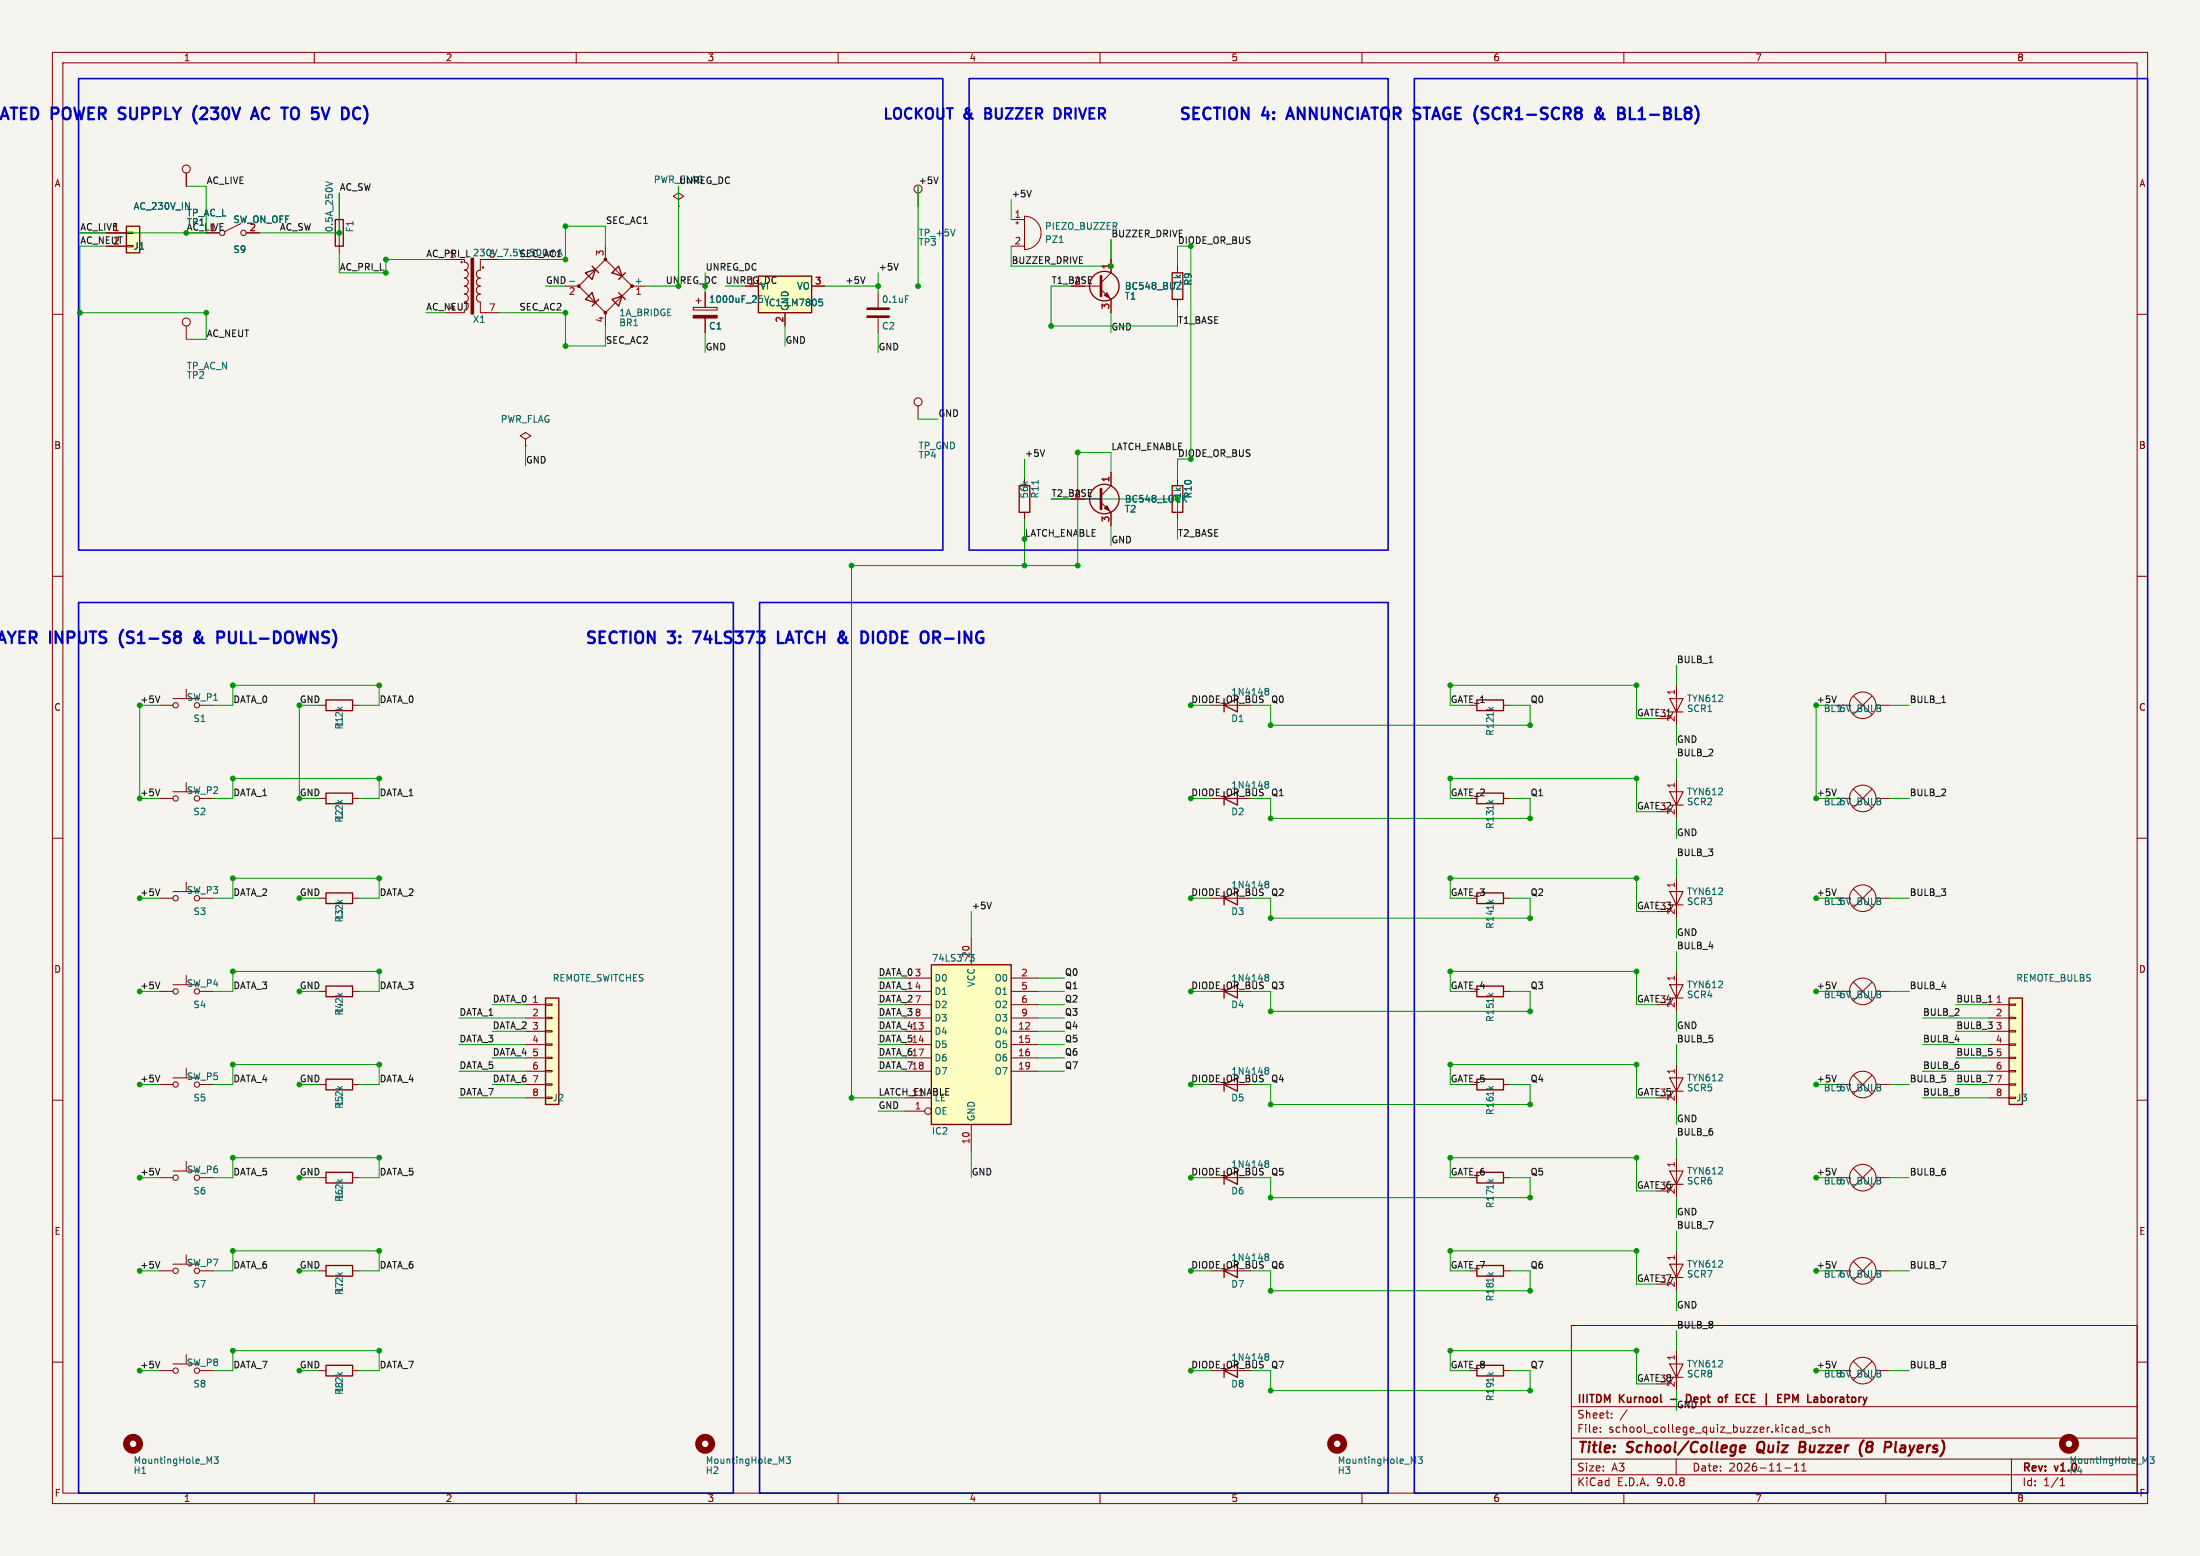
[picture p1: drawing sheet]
<svg xmlns="http://www.w3.org/2000/svg" width="420mm" height="297mm" viewBox="0 0 420 297" stroke-linecap="round" stroke-linejoin="round" font-family="sans-serif">
<path d="M0 0h420v297h-420z" fill="#f5f4ef" stroke="#f5f4ef" stroke-width=".19"/>
<g fill="none" stroke="#840000" stroke-width=".19">
<path d="M10 10h400v277h-400zM12 12h396v273h-396zM60 10v2M110 10v2M160 10v2M210 10v2M260 10v2M310 10v2M360 10v2M132.3 58.7h4.6v.5h-4.6zM132.8 57.4h1.1M133.3 56.9v1"/>
<path d="M134.6 55.9v2.8M167.6 55.9v2.8M193 41.9h2.6M193 47h2.6M193.9 42.5h.5M194.2 42.3v.5M195.6 41.3a3.2 3.2 0 0 1 3.1 3.2 3.2 3.2 0 0 1-3.1 3.1zM10 60h2M134.6 60.7v2.8M167.6 60.7v2.8M408 60h2M10 110h2"/>
<path d="M408 110h2M10 160h2M408 160h2M10 210h2M408 210h2M300 253h108v32h-108zM10 260h2M300 278.5h108M300 274.5h108M300 268.5h108M305.5 273.2v.2M305.5 272.5v.1"/>
<path d="M307.7 270.5v.2M307.7 269.8v.1M310.6 269.1l-1.3 1.9M320 278.5v3M342.5 279.7l.4-.4v1.5M343.7 273.3h.5M343.7 272.5h.5M343.9 279.7l.5-.4v1.5M344.2 271.9v1.5M344.6 273.5h1.1M346.6 272.5l-.4-.1-.2 .2 .1 .2 .5 .2v.3h-.6M347.9 272.5l-.4-.1-.3 .3 .2 .6h.5"/>
<path d="M348.6 272.5l.2-.1 .4 .1v.9M348.6 271.9v1.5M384 278.5v6.5M408 260h2M60 285v2M110 285v2M160 285v2M210 285v2M260 285v2M300 281.5h108M310 285v2M340.7 280.2h1.2"/>
<path d="M342.5 280.8h.9M343.9 280.8h.9M360 285v2M393.3 283.6h.9M393.3 282.5l.4-.4v1.5"/>
</g>
<path d="M332.2 276.5l1-.2-.1-.3h-.8l-.2 .9 .3 .3 .6-.1M335.6 275.5a1.5 1.5 0 0 0 0 1.6M343.6 276.2h.6M344.2 276.2l.3 .1M344.3 275.2h-.6l-.3 2 1-.1M344.4 276.1l-.2 .1M355.8 274.9l-.3 .4M356.8 275.2l-.4 .4 .1 .3 .2 .2a.65 .65 0 0 0-.3 1l.6 .1M361 275.4v.5M362 275.2l-.2 1.7 .2 .3" fill="none" stroke="#840000" stroke-width=".4"/>
<path d="M322.7 266.4l-.4-.2h-.3v1.5M328.3 266.7l.4 .1 .1 .2v.5l-.5 .2M329.3 266.7h.5M333.4 266.2a.76 .76 0 0 0-.7 .7 .76 .76 0 0 0 .7 .8M340.8 266.2h.5l.3 .3-.1 .4-.7 .1M342.8 267.3l-.5-1.1v1.5M348.1 266.7l.3 .3v.4l-.3 .3" fill="none" stroke="#840000" stroke-width=".3"/>
<path d="M145.9 56.5l.5 1.2 .4-1.2M172.9 56.5h.6M202.2 46.3h.7" fill="none" stroke="#006464" stroke-width=".19"/>
<path d="M132.3 60.2h4.6v.5h-4.6z" fill="#840000" stroke="#840000" stroke-width=".19"/>
<path d="M165.6 58.9h4.1M165.6 60.5h4.1" fill="none" stroke="#840000" stroke-width=".51"/>
<path d="M144.8 52.7h10.1v7h-10.1z" fill="#ffffc2"/>
<g fill="none" stroke="#840000" stroke-width=".25">
<path d="M144.8 52.7h10.1v7h-10.1zM223.8 52.1h2v5.1h-2zM62.2 133.6h5.1v2h-5.1zM62.2 151.4h5.1v2h-5.1zM62.2 170.4h5.1v2.1h-5.1zM62.2 188.2h5.1v2h-5.1z"/>
<circle cx="210.8" cy="54.6" r="2.82"/>
</g>
<g fill="none" stroke="#840000" stroke-width=".19">
<path d="M149.9 59.7v2.5M154.9 54.6h2.6M207 54.6h3.2M210.2 55.2l1.9 2v2.5M212.1 49.5v2.6l-1.9 1.9M224.8 50.8v1.3M224.8 57.2v1.2M175.3 77.5v2.5M30.5 134.6h2.5M33 133.4h5.1M35.6 131.6v1.8M61 134.6h1.2"/>
<path d="M67.3 134.6h1.3M30.5 152.4h2.5M33 151.1h5.1M35.6 149.4v1.7M61 152.4h1.2M67.3 152.4h1.3M30.5 171.5h2.5M33 170.2h5.1M35.6 168.4v1.8M61 171.5h1.2M67.3 171.5h1.3M30.5 189.2h2.5"/>
<path d="M33 188h5.1M35.6 186.2v1.8M61 189.2h1.2M67.3 189.2h1.3M30.5 224.8h2.5M33 223.5h5.1M35.6 221.7v1.8M35.6 239.5v1.8M30.5 242.6h2.5M33 241.3h5.1M35.6 258.6v1.7M30.5 261.6h2.5"/>
<path d="M33 260.3h5.1"/>
<circle cx="175.3" cy="76.7" r=".76"/>
<circle cx="33.5" cy="134.6" r=".51"/>
<circle cx="37.6" cy="134.6" r=".51"/>
<circle cx="33.5" cy="152.4" r=".51"/>
<circle cx="37.6" cy="152.4" r=".51"/>
<circle cx="33.5" cy="171.5" r=".51"/>
<circle cx="37.6" cy="171.5" r=".51"/>
<circle cx="33.5" cy="189.2" r=".51"/>
<circle cx="37.6" cy="189.2" r=".51"/>
<circle cx="33.5" cy="224.8" r=".51"/>
<circle cx="37.6" cy="224.8" r=".51"/>
<circle cx="33.5" cy="242.6" r=".51"/>
<circle cx="37.6" cy="242.6" r=".51"/>
<circle cx="33.5" cy="261.6" r=".51"/>
<circle cx="37.6" cy="261.6" r=".51"/>
</g>
<path d="M156.4 57.1h.6M156.8 57.6l.2 .2v.3l-.2 .3M225.5 53.9l-.8 1.3h.8M40 279l.4-.9v1.2M40.9 278.1h.8l-.5 .5 .4 .1v.5l-.2 .1-.5-.1M149.2 279l.4-.9v1.2M150.1 278.1h.8l-.4 .5 .3 .1v.5l-.2 .1-.5-.1" fill="none" stroke="#006464" stroke-width=".19"/>
<path d="M210.2 52.7v3.8" fill="none" stroke="#840000" stroke-width=".51"/>
<path d="M210.8 56.4l.5-.5 .5 1z" fill="#840000" stroke="#840000" stroke-width=".19"/>
<g fill="none" stroke="#840000" stroke-width="1.3">
<circle cx="25.4" cy="275.6" r="1.27"/>
<circle cx="134.6" cy="275.6" r="1.27"/>
</g>
<path d="M104.1 190.5h2.6v20.3h-2.6z" fill="#ffffc2"/>
<path d="M104.1 190.5h2.6v20.3h-2.6zM62.2 260.6h5.1v2h-5.1z" fill="none" stroke="#840000" stroke-width=".25"/>
<g fill="none" stroke="#840000" stroke-width=".19">
<path d="M100.3 191.8h3.8M100.3 194.3h3.8M100.3 196.9h3.8M100.3 199.4h3.8M104.1 191.6h1.3v.3h-1.3zM104.1 194.2h1.3v.2h-1.3zM104.1 196.7h1.3v.3h-1.3zM104.1 199.3h1.3v.2h-1.3zM100.3 201.9h3.8M100.3 204.5h3.8M100.3 207h3.8M100.3 209.6h3.8"/>
<path d="M104.1 201.8h1.3v.3h-1.3zM104.1 204.3h1.3v.3h-1.3zM104.1 206.9h1.3v.2h-1.3zM104.1 209.4h1.3v.3h-1.3zM61 261.6h1.2M67.3 261.6h1.3"/>
</g>
<path d="M177.8 184.2h15.2v30.4h-15.2z" fill="#ffffc2"/>
<path d="M177.8 184.2h15.2v30.4h-15.2zM281.9 260.6h5.1v2h-5.1z" fill="none" stroke="#840000" stroke-width=".25"/>
<g fill="none" stroke="#840000" stroke-width=".19">
<path d="M320 148.6v7.6M185.4 179.1v5.1M172.7 186.7h5.1M172.7 189.2h5.1M172.7 191.8h5.1M172.7 194.3h5.1M172.7 196.9h5.1M172.7 199.4h5.1M193 186.7h5.1M193 189.2h5.1M193 191.8h5.1M193 194.3h5.1"/>
<path d="M193 196.9h5.1M193 199.4h5.1M172.7 201.9h5.1M172.7 204.5h5.1M172.7 209.6h5.1M172.7 212.1h3.8M185.4 214.6v5.1M193 201.9h5.1M193 204.5h5.1M287 261.6h1.3"/>
<circle cx="177.2" cy="212.1" r=".63"/>
</g>
<path d="M185.2 182.2h.8l-.5 .5M185.7 182.7l.3 .2v.3l-.3 .3M269.8 279l.5-.9v1.2M270.7 278.1h.8l-.4 .5 .4 .1v.5l-.2 .1-.6-.1" fill="none" stroke="#006464" stroke-width=".19"/>
<circle cx="255.3" cy="275.6" r="1.27" fill="none" stroke="#840000" stroke-width="1.3"/>
<path d="M318.8 151.1h2.5l-1.3 2.6zM318.8 153.7h2.5" fill="none" stroke="#840000" stroke-width=".2"/>
<path d="M383.5 190.5h2.6v20.3h-2.6z" fill="#ffffc2"/>
<path d="M281.9 188.2h5.1v2h-5.1zM383.5 190.5h2.6v20.3h-2.6zM62.2 206h5.1v2h-5.1zM62.2 223.8h5.1v2h-5.1zM62.2 241.6h5.1v2h-5.1z" fill="none" stroke="#840000" stroke-width=".25"/>
<g fill="none" stroke="#840000" stroke-width=".19">
<path d="M35.6 33v2.6M175.3 36.8v2.6M320 130.8v7.6M353.8 132.8l3.6 3.6M357.4 132.8l-3.6 3.6M358.1 134.6h2.6M353.8 150.6l3.6 3.6M357.4 150.6l-3.6 3.6M358.1 152.4h2.6M320 167.6v7.7M353.8 169.7l3.6 3.5M357.4 169.7l-3.6 3.5"/>
<path d="M358.1 171.5h2.6M287 189.2h1.3M320 185.4v7.6M353.8 187.5l3.6 3.5M357.4 187.5l-3.6 3.5M358.1 189.2h2.6M379.7 191.8h3.8M379.7 194.3h3.8M379.7 196.9h3.8M379.7 199.4h3.8M383.5 191.6h1.3v.3h-1.3zM383.5 194.2h1.3v.2h-1.3z"/>
<path d="M383.5 196.7h1.3v.3h-1.3zM383.5 199.3h1.3v.2h-1.3zM30.5 207h2.5M33 205.7h5.1M35.6 204v1.7M61 207h1.2M67.3 207h1.3M320 203.2v7.6M353.8 205.2l3.6 3.6M357.4 205.2l-3.6 3.6M358.1 207h2.6M379.7 201.9h3.8"/>
<path d="M379.7 204.5h3.8M379.7 207h3.8M379.7 209.6h3.8M383.5 201.8h1.3v.3h-1.3zM383.5 204.3h1.3v.3h-1.3zM383.5 206.9h1.3v.2h-1.3zM383.5 209.4h1.3v.3h-1.3zM61 224.8h1.2M67.3 224.8h1.3M320 221v7.6M320 238.8v7.6M353.8 223l3.6 3.6"/>
<path d="M357.4 223l-3.6 3.6M358.1 224.8h2.6M61 242.6h1.2M67.3 242.6h1.3M320 257.8v7.6M353.8 240.8l3.6 3.5M353.8 259.8l3.6 3.6M357.4 240.8l-3.6 3.5M357.4 259.8l-3.6 3.6M358.1 242.6h2.6M358.1 261.6h2.6"/>
<circle cx="35.6" cy="32.3" r=".76"/>
<circle cx="175.3" cy="36.1" r=".76"/>
<circle cx="355.6" cy="134.6" r="2.54"/>
<circle cx="355.6" cy="152.4" r="2.54"/>
<circle cx="355.6" cy="171.4" r="2.54"/>
<circle cx="355.6" cy="189.2" r="2.54"/>
<circle cx="33.5" cy="207" r=".51"/>
<circle cx="37.6" cy="207" r=".51"/>
<circle cx="355.6" cy="207" r="2.54"/>
<circle cx="355.6" cy="224.8" r="2.54"/>
<circle cx="355.6" cy="242.6" r="2.54"/>
<circle cx="355.6" cy="261.6" r="2.54"/>
</g>
<circle cx="395" cy="275.6" r="1.27" fill="none" stroke="#840000" stroke-width="1.3"/>
<path d="M182.3 43.8l-.4 1.2M409.5 279l.5-.9v1.2M410.4 278.1h.8l-.4 .5 .4 .1v.5l-.2 .1-.6-.1" fill="none" stroke="#006464" stroke-width=".19"/>
<g fill="none" stroke="#840000" stroke-width=".2">
<path d="M318.8 133.4h2.5l-1.3 2.5zM318.8 135.9h2.5M318.8 170.2h2.5l-1.3 2.5zM318.8 172.7h2.5M318.8 188h2.5l-1.3 2.5zM318.8 190.5h2.5M318.8 205.7h2.5l-1.3 2.6zM318.8 208.3h2.5M318.8 223.5h2.5l-1.3 2.6zM318.8 226.1h2.5M318.8 241.3h2.5l-1.3 2.5zM318.8 243.8h2.5"/>
<path d="M318.8 260.3h2.5l-1.3 2.6zM318.8 262.9h2.5"/>
</g>
<path d="M24.1 43.2h2.6v5.1h-2.6z" fill="#ffffc2"/>
<g fill="none" stroke="#840000" stroke-width=".25">
<path d="M24.1 43.2h2.6v5.1h-2.6zM64 41.9h1.5v5.1h-1.5zM111.8 52.1l1.9-.7-.7 1.9zM111.8 57.2l1.2-1.3 .7 1.9zM113 50.8l1.3 1.3M114.3 57.2l-1.3 1.2M116.8 52.1l1.3-1.3 .6 1.9zM116.8 57.2l1.9-.7-.6 1.9zM118.1 55.9l1.3 1.3M119.4 52.1l-1.3 1.2M194.6 92.7h2v5.1h-2zM223.8 92.7h2v5.1h-2z"/>
<path d="M233.7 134.6l2.5-1.2v2.5zM233.7 133.4v2.5M281.9 133.6h5.1v2h-5.1zM233.7 152.4l2.5-1.3v2.6zM233.7 151.1v2.6M281.9 151.4h5.1v2h-5.1zM233.7 171.5l2.5-1.3v2.5zM233.7 170.2v2.5M281.9 170.4h5.1v2.1h-5.1zM233.7 189.2l2.5-1.2v2.5zM233.7 188v2.5M233.7 207l2.5-1.3v2.6z"/>
<path d="M233.7 205.7v2.6M281.9 206h5.1v2h-5.1zM233.7 224.8l2.5-1.3v2.6zM233.7 223.5v2.6M281.9 223.8h5.1v2h-5.1zM233.7 242.6l2.5-1.3v2.5zM233.7 241.3v2.5M281.9 241.6h5.1v2h-5.1zM233.7 261.6l2.5-1.3v2.6zM233.7 260.3v2.6"/>
<circle cx="210.8" cy="95.2" r="2.82"/>
</g>
<g fill="none" stroke="#840000" stroke-width=".19">
<path d="M35.6 33v2.6M129.5 38.1l1.1-.6-1.1-.7-1 .7 1 .6v1.3M129.5 39.4h.1M20.3 44.5h3.8M20.3 47h3.8M24.1 44.3h1.3v.3h-1.3zM24.1 46.9h1.3v.2h-1.3zM46 42.7l-3.1 1.5M47 44.5h2.5M64.8 40.6v7.7M87.6 49.5h1v.5M91.7 57.7v2h3.5"/>
<path d="M92.7 49.5h-1v2.1M107.9 54.6h2.6M115.6 49.5l5 5.1-5 5.1-5.1-5.1zM115.6 47v2.5M115.6 59.7v2.5M120.6 54.6h2.6M134.6 55.9v2.8M149.9 59.7v2.5M154.9 54.6h2.6M212.1 49.5v2.6M212.1 57.2v2.5M224.8 50.8v1.3"/>
<path d="M224.8 57.2v1.2M35.6 62.2v2.6M134.6 60.7v2.8M100.3 83.8l1-.6-1-.6-1 .6 1 .6v1.3M100.3 85.1h.1M195.6 91.4v1.3M195.6 97.8v1.3M207 95.3h3.2M210.2 95.9l1.9 1.9v2.5M212.1 90.2v2.5l-1.9 1.9M224.8 91.4v1.3M224.8 97.8v1.3"/>
<path d="M287 134.6h1.3M287 152.4h1.3M287 171.5h1.3M287 207h1.3M287 224.8h1.3M287 242.6h1.3"/>
<circle cx="42.4" cy="44.5" r=".51"/>
<circle cx="46.5" cy="44.5" r=".51"/>
<circle cx="88.1" cy="50" r=".13"/>
<circle cx="92.2" cy="51.1" r=".13"/>
<circle cx="35.6" cy="61.5" r=".76"/>
</g>
<g fill="none" stroke="#006464" stroke-width=".19">
<path d="M62.2 34.7l1.2 .4-1.2 .4M108.7 53.7h1M145.9 56.5l.5 1.2 .4-1.2M156.4 57.1h.6M156.8 57.6l.2 .2v.3l-.2 .3M225.5 53.9l-.8 1.3h.8M198.2 91.7v.7M226 95.1l.5 .7M241.6 131.5l.4-.1 .1 .1 .1 .2-.2 .2M241.6 131.9h.1M241.7 131.9h.3M241.7 131.9l-.1 .1"/>
<path d="M242 131.9l.2 .3v.2M242.1 132.6l-.4 .1M241.6 149.2h.4l.1 .1 .1 .2-.2 .2M241.6 149.7h.1M241.7 149.7h.3M241.7 149.7l-.1 .1M242 149.7l.2 .3v.2M242.1 150.4h-.4M241.6 168.7l.1 .1M241.6 168.3l.4-.1 .1 .1 .1 .2-.2 .3M241.7 168.8h.3M241.7 168.8h-.1"/>
<path d="M242 168.8l.2 .2v.2M242.1 169.4l-.4 .1M241.6 186.1l.4-.1 .1 .1 .1 .2-.2 .2M241.6 186.5h.1M241.7 186.5h.3M241.7 186.5l-.1 .1M242 186.5l.2 .3v.2M242.1 187.2l-.4 .1M241.6 203.8h.4l.1 .1 .1 .2-.2 .2M241.6 204.3h.1M241.7 204.3h.3M241.7 204.3l-.1 .1"/>
<path d="M242 204.3l.2 .3v.2M242.1 205h-.4M241.6 221.6h.4l.1 .1 .1 .2-.2 .2M241.6 239.4l.4-.1 .1 .2 .1 .1-.2 .3M241.6 222l.1 .1M241.6 239.8l.1 .1M241.7 222.1h.3M241.7 222.1l-.1 .1M241.7 239.9h.3M241.7 239.9h-.1M242 222.1l.2 .2v.3M242 239.9l.2 .2v.3"/>
<path d="M242.1 222.8h-.4M241.6 258.4h.4l.1 .1 .1 .2-.2 .2M241.6 258.9h.1M241.7 258.9h.3M241.7 258.9l-.1 .1M242 258.9l.2 .3v.2M242.1 259.6l-.4 .1M242.1 240.5l-.4 .1"/>
</g>
<g fill="#840000" stroke="#840000" stroke-width=".19">
<path d="M89.9 49.3h.5v10.6h-.5z"/>
<path d="M210.8 97l.5-.5 .5 1z"/>
<circle cx="110.5" cy="54.6" r=".25"/>
<circle cx="115.6" cy="49.5" r=".25"/>
<circle cx="115.6" cy="59.7" r=".25"/>
<circle cx="120.6" cy="54.6" r=".25"/>
</g>
<path d="M88.6 50a.76 .76 0 0 1 .8 .8 .76 .76 0 0 1-.8 .8 .76 .76 0 0 1 .8 .7 .76 .76 0 0 1-.8 .8 .77 .77 0 0 1 .8 .7 .77 .77 0 0 1-.8 .8 .76 .76 0 0 1 .8 .8 .76 .76 0 0 1-.8 .7 .77 .77 0 0 1 .8 .8 .77 .77 0 0 1-.8 .8M91.7 51.6a.77 .77 0 0 0-.8 .7 .77 .77 0 0 0 .8 .8 .76 .76 0 0 0-.8 .7 .76 .76 0 0 0 .8 .8 .76 .76 0 0 0-.8 .8 .76 .76 0 0 0 .8 .7 .76 .76 0 0 0-.8 .8 .76 .76 0 0 0 .8 .8" fill="none" stroke="#840000" stroke-width=".2"/>
<path d="M210.2 93.3v3.9" fill="none" stroke="#840000" stroke-width=".51"/>
<g fill="none" stroke="#0f0f0f" stroke-width=".19">
<path d="M179.1 33.8l-.4 1.2M196.9 36.3l-.4 1.3M165.1 52.8l-.4 1.3M171.5 50.3l-.4 1.3M199.4 85.8l-.4 1.3M30.5 132.8l-.4 1.3M326.2 126.5h.8M350.6 132.8l-.5 1.3M370.7 134.1h.7M30.5 150.6l-.4 1.3M350.6 150.6l-.5 1.3M30.5 169.7l-.4 1.2"/>
<path d="M189.3 172.2l-.5 1.3M350.6 169.7l-.5 1.2M30.5 187.4l-.4 1.3M350.6 187.4l-.5 1.3M379.6 191.3h.7M30.5 205.2l-.4 1.3M350.6 205.2l-.5 1.3M30.5 223l-.4 1.3M350.6 223l-.5 1.3M30.5 259.8l-.4 1.3M30.5 240.8l-.4 1.3M350.6 259.8l-.5 1.3"/>
<path d="M350.6 240.8l-.5 1.3"/>
</g>
<g fill="none" stroke="#009600" stroke-width=".19">
<path d="M35.6 35.6h3.8v8.9h-24.2M64.8 36.8v7.7h-15.3M129.5 35.6v19M175.3 35.6v19M193 38.1v3.8M20.3 47h-5.1v12.7h24.2v5.1h-3.8M64.8 48.3v3.8h8.9v-2.6h11.4M81.3 59.7h3.8M95.2 59.7h12.7v6.3h7.7v-3.8M104.1 54.6h3.8M115.6 47v-3.8h-7.7v6.3h-12.7M123.2 54.6h3.8"/>
<path d="M134.6 52.1v3.8M138.4 54.6h3.8M157.5 54.6h10.1M167.6 52.1v3.8M204.5 54.6h-3.8v7.6h24.1v-3.8M212.1 45.7v5.1h-19.1v-3.8M212.1 59.7v3.8M224.8 47v3.8M227.3 47v40.6M134.6 63.5v3.8M149.9 62.2v3.8M167.6 63.5v3.8"/>
<path d="M100.3 85.1v3.8M175.3 80h3.8M195.6 87.6v3.8M195.6 99.1v8.9M200.7 95.3h24.1v7.6M212.1 90.2v-3.8h-6.4v21.6h-43.1v101.6h10.1M224.8 87.6v3.8M212.1 100.3v3.8M30.5 134.6h-3.8v17.8h3.8M40.6 134.6h3.8v-3.8h28v3.8h-3.8M61 134.6h-3.9v17.8h3.9M227.3 134.6h3.8"/>
<path d="M238.8 134.6h3.8v3.8h49.5v-3.8h-3.8M280.7 134.6h-3.8v-3.8h35.5v6.4h3.8M320 127v3.8M320 138.4v3.8M350.5 134.6h-3.8v17.8h3.8M360.7 134.6h3.8M40.6 152.4h3.8v-3.8h28v3.8h-3.8M227.3 152.4h3.8M238.8 152.4h3.8v3.8h49.5v-3.8h-3.8M280.7 152.4h-3.8v-3.8h35.5v6.3h3.8M320 144.8v3.8M320 156.2v3.8"/>
<path d="M360.7 152.4h3.8M26.7 171.5h3.8M40.6 171.5h3.8v-3.9h28v3.9h-3.8M57.1 171.5h3.9M185.4 174v5.1M227.3 171.5h3.8M238.8 171.5h3.8v3.8h49.5v-3.8h-3.8M280.7 171.5h-3.8v-3.9h35.5v6.4h3.8M320 163.8v3.8M320 175.3v3.8M346.7 171.5h3.8M360.7 171.5h3.8"/>
<path d="M26.7 189.2h3.8M40.6 189.2h3.8v-3.8h28v3.8h-3.8M57.1 189.2h3.9M87.6 199.4h12.7M87.6 194.3h12.7M94 196.9h6.3M94 191.8h6.3M167.6 189.2h5.1M167.6 199.4h5.1M167.6 186.7h5.1M167.6 194.3h5.1M167.6 196.9h5.1"/>
<path d="M167.6 191.8h5.1M198.1 189.2h5.1M198.1 199.4h5.1M198.1 186.7h5.1M198.1 194.3h5.1M198.1 196.9h5.1M198.1 191.8h5.1M227.3 189.2h3.8M238.8 189.2h3.8v3.8h49.5v-3.8h-3.8M280.7 189.2h-3.8v-3.8h35.5v6.4h3.8M320 181.6v3.8M320 193v3.9"/>
<path d="M320 199.4v3.8M346.7 189.2h3.8M360.7 189.2h3.8M367 199.4h12.7M367 194.3h12.7M373.4 196.9h6.3M373.4 191.8h6.3M26.7 207h3.8M40.6 207h3.8v-3.8h28v3.8h-3.8M57.1 207h3.9M87.6 209.6h12.7M87.6 204.5h12.7"/>
<path d="M94 201.9h6.3M94 207h6.3M167.6 204.5h5.1M167.6 201.9h5.1M167.6 212.1h5.1M185.4 219.7v5.1M198.1 204.5h5.1M198.1 201.9h5.1M227.3 207h3.8M238.8 207h3.8v3.8h49.5v-3.8h-3.8M280.7 207h-3.8v-3.8h35.5v6.4h3.8M320 210.8v3.8"/>
<path d="M320 217.2v3.8M346.7 207h3.8M360.7 207h3.8M367 209.6h12.7M367 204.5h12.7M373.4 201.9h6.3M373.4 207h6.3M26.7 224.8h3.8M40.6 224.8h3.8v-3.8h28v3.8h-3.8M57.1 224.8h3.9M227.3 224.8h3.8M238.8 224.8h3.8v3.8h49.5v-3.8h-3.8"/>
<path d="M280.7 224.8h-3.8v-3.8h35.5v6.3h3.8M320 228.6v3.8M320 234.9v3.9M346.7 224.8h3.8M360.7 224.8h3.8M26.7 242.6h3.8M40.6 242.6h3.8v-3.8h28v3.8h-3.8M57.1 242.6h3.9M227.3 242.6h3.8M238.8 242.6h3.8v3.8h49.5v-3.8h-3.8M280.7 242.6h-3.8v-3.8h35.5v6.3h3.8M320 246.4v3.8"/>
<path d="M320 254v3.8M346.7 242.6h3.8M360.7 242.6h3.8M26.7 261.6h3.8M40.6 261.6h3.8v-3.8h28v3.8h-3.8M57.1 261.6h3.9M227.3 261.6h3.8M238.8 261.6h3.8v3.8h49.5v-3.8h-3.8M280.7 261.6h-3.8v-3.8h35.5v6.4h3.8M320 265.4v3.8M346.7 261.6h3.8M360.7 261.6h3.8"/>
</g>
<g fill="none" stroke="#0000c2" stroke-width=".44">
<path d="M38.6 20.5h.5l.3 .3M39.4 21.5l-1.2 1.2h1.3M51.4 20.8a.88 .88 0 0 0-1.1-.1 .88 .88 0 0 0-.3 1.1 .82 .82 0 0 0 .4 .8 .82 .82 0 0 0 1-.1M69.5 20.2l.1 .1M246.3 20.5l-.7 2.2M270.2 22.7h.5M270.3 21.6l.4 .1M270.3 20.5h.5M306 21.6l-.1 .5-.3 .4a.6 .6 0 0 1-.9 .1 .6 .6 0 0 1 .1-.9l.6-.4a.4 .4 0 0 0 .1-.7l-.2-.1-.3 .1a.82 .82 0 0 0 .2 1.1 1.56 1.56 0 0 0 1.1 1M311.1 22.7h1.1M23.4 123.5l.1 .1M23.5 120.2l-.1 .1"/>
<path d="M24.2 122.6l.4 .1M24.7 120.5a.53 .53 0 0 0-.5 .6 .53 .53 0 0 0 .5 .5M38.6 121.6l-.1 .5-.3 .4a.6 .6 0 0 1-.9 .1 .6 .6 0 0 1 0-.9l.7-.4a.4 .4 0 0 0 .1-.7l-.2-.1-.4 .1a.82 .82 0 0 0 .3 1.1 1.56 1.56 0 0 0 1.1 1M45 120.5l-.1 2-.3 .2h-.5l-.4-.4M132.3 120.5h1.5M148.5 120.5v2.2h1.1M161.2 122.3l.5 .4M161.5 121.6l-.1 .5M166.7 120.5v2.2M178.2 120.5h.8l.3 .3M178.7 121.7l.7 1M179.3 121.5l-.3 .2h-.8"/>
</g>
<path d="M202.1 20.7h-.8v2l.8-.1" fill="none" stroke="#0000c2" stroke-width=".4"/>
<path d="M15 15h165v90h-165zM185 15h80v90h-80zM270 15h140v270h-140zM15 115h125v170h-125zM145 115h120v170h-120z" fill="none" stroke="#0000c2" stroke-width=".3"/>
<g fill="#009600" stroke="#009600" stroke-width=".19">
<circle cx="15.2" cy="59.7" r=".46"/>
<circle cx="64.8" cy="44.5" r=".46"/>
<circle cx="73.7" cy="52.1" r=".46"/>
<circle cx="73.7" cy="49.5" r=".46"/>
<circle cx="39.4" cy="59.7" r=".46"/>
<circle cx="200.7" cy="62.2" r=".46"/>
<circle cx="212.1" cy="50.8" r=".46"/>
<circle cx="175.3" cy="54.6" r=".46"/>
<circle cx="167.6" cy="54.6" r=".46"/>
<circle cx="107.9" cy="49.5" r=".46"/>
<circle cx="107.9" cy="59.7" r=".46"/>
<circle cx="107.9" cy="43.2" r=".46"/>
<circle cx="107.9" cy="66" r=".46"/>
<circle cx="292.1" cy="138.4" r=".46"/>
<circle cx="292.1" cy="156.2" r=".46"/>
<circle cx="292.1" cy="175.3" r=".46"/>
<circle cx="276.9" cy="203.2" r=".46"/>
<circle cx="312.4" cy="203.2" r=".46"/>
<circle cx="292.1" cy="193" r=".46"/>
<circle cx="312.4" cy="130.8" r=".46"/>
<circle cx="312.4" cy="148.6" r=".46"/>
<circle cx="276.9" cy="167.6" r=".46"/>
<circle cx="276.9" cy="130.8" r=".46"/>
<circle cx="276.9" cy="148.6" r=".46"/>
<circle cx="276.9" cy="185.4" r=".46"/>
<circle cx="242.6" cy="175.3" r=".46"/>
<circle cx="242.6" cy="193" r=".46"/>
<circle cx="312.4" cy="167.6" r=".46"/>
<circle cx="312.4" cy="185.4" r=".46"/>
<circle cx="292.1" cy="210.8" r=".46"/>
<circle cx="346.7" cy="207" r=".46"/>
<circle cx="346.7" cy="224.8" r=".46"/>
<circle cx="346.7" cy="242.6" r=".46"/>
<circle cx="346.7" cy="261.6" r=".46"/>
<circle cx="312.4" cy="238.8" r=".46"/>
<circle cx="312.4" cy="221" r=".46"/>
<circle cx="312.4" cy="257.8" r=".46"/>
<circle cx="292.1" cy="246.4" r=".46"/>
<circle cx="346.7" cy="134.6" r=".46"/>
<circle cx="346.7" cy="152.4" r=".46"/>
<circle cx="346.7" cy="171.5" r=".46"/>
<circle cx="346.7" cy="189.2" r=".46"/>
<circle cx="72.4" cy="203.2" r=".46"/>
<circle cx="72.4" cy="130.8" r=".46"/>
<circle cx="72.4" cy="148.6" r=".46"/>
<circle cx="72.4" cy="167.6" r=".46"/>
<circle cx="72.4" cy="185.4" r=".46"/>
<circle cx="57.1" cy="134.6" r=".46"/>
<circle cx="72.4" cy="221" r=".46"/>
<circle cx="72.4" cy="238.8" r=".46"/>
<circle cx="72.4" cy="257.8" r=".46"/>
<circle cx="57.1" cy="242.6" r=".46"/>
<circle cx="57.1" cy="224.8" r=".46"/>
<circle cx="205.7" cy="86.4" r=".46"/>
<circle cx="205.7" cy="108" r=".46"/>
<circle cx="162.6" cy="108" r=".46"/>
<circle cx="195.6" cy="108" r=".46"/>
<circle cx="162.6" cy="209.6" r=".46"/>
<circle cx="57.1" cy="189.2" r=".46"/>
<circle cx="44.4" cy="185.4" r=".46"/>
<circle cx="44.4" cy="130.8" r=".46"/>
<circle cx="26.7" cy="134.6" r=".46"/>
<circle cx="26.7" cy="152.4" r=".46"/>
<circle cx="44.4" cy="221" r=".46"/>
<circle cx="57.1" cy="152.4" r=".46"/>
<circle cx="57.1" cy="171.5" r=".46"/>
<circle cx="44.4" cy="148.6" r=".46"/>
<circle cx="44.4" cy="167.6" r=".46"/>
<circle cx="26.7" cy="207" r=".46"/>
<circle cx="26.7" cy="171.5" r=".46"/>
<circle cx="26.7" cy="189.2" r=".46"/>
<circle cx="44.4" cy="203.2" r=".46"/>
<circle cx="57.1" cy="207" r=".46"/>
<circle cx="26.7" cy="224.8" r=".46"/>
<circle cx="26.7" cy="242.6" r=".46"/>
<circle cx="44.4" cy="238.8" r=".46"/>
<circle cx="26.7" cy="261.6" r=".46"/>
<circle cx="44.4" cy="257.8" r=".46"/>
<circle cx="57.1" cy="261.6" r=".46"/>
<circle cx="292.1" cy="265.4" r=".46"/>
<circle cx="276.9" cy="257.8" r=".46"/>
<circle cx="292.1" cy="228.6" r=".46"/>
<circle cx="276.9" cy="221" r=".46"/>
<circle cx="276.9" cy="238.8" r=".46"/>
<circle cx="242.6" cy="210.8" r=".46"/>
<circle cx="242.6" cy="246.4" r=".46"/>
<circle cx="242.6" cy="228.6" r=".46"/>
<circle cx="242.6" cy="265.4" r=".46"/>
<circle cx="242.6" cy="138.4" r=".46"/>
<circle cx="242.6" cy="156.2" r=".46"/>
</g>
<g font-size="3.1" fill="#0000c2">
<text x="-.4" y="23.5">LATED</text>
<text x="11.6" y="23.5">POWER</text>
<text x="25.3" y="23.5">SUPPLY</text>
<text x="40.4" y="23.5">(230V</text>
<text x="52.5" y="23.5">AC</text>
<text x="59.2" y="23.5">TO</text>
<text x="65.7" y="23.5">5V</text>
<text x="224.8" y="23.5">SECTION</text>
<text x="241" y="23.5">4:</text>
<text x="246.7" y="23.5">ANNUNCIATOR</text>
<text x="271.6" y="23.5">STAGE (SCR1-SCR8</text>
<text x="308" y="23.5">&amp;</text>
<text x="313.3" y="23.5">BL1-BL8)</text>
<text x=".7" y="123.5">AYER</text>
<text x="11.3" y="123.5">INPUTS</text>
<text x="25.4" y="123.5">(S1-S8</text>
<text x="40.6" y="123.5">&amp;</text>
<text x="45.8" y="123.5">PULL-DOWNS)</text>
<text x="111.4" y="123.5">SECTION</text>
<text x="127.6" y="123.5">3:</text>
<text x="133.3" y="123.5">74LS373</text>
<text x="150.2" y="123.5">LATCH</text>
<text x="162.6" y="123.5">&amp;</text>
<text x="167.9" y="123.5">DIODE</text>
<text x="180.2" y="123.5">OR-ING</text>
</g>
<g font-size="2.8" fill="#0000c2">
<text x="168.3" y="23.3">LOCKOUT</text>
<text x="184" y="23.3">&amp;</text>
<text x="188.8" y="23.3">BUZZER</text>
<text x="202.9" y="23.3">DRIVER</text>
</g>
<g font-size="2.8" fill="#840000">
<text x="301" y="277.9">Title:</text>
<text x="310.6" y="277.9">School/College</text>
<text x="336.3" y="277.9">Quiz</text>
<text x="345.1" y="277.9">Buzzer</text>
<text x="357.4" y="277.9">(8</text>
<text x="363" y="277.9">Players)</text>
</g>
<g font-size="2.1" fill="#840000">
<text x="301" y="268.2">IIITDM</text>
<text x="309.2" y="268.2">Kurnool</text>
<text x="323.2" y="268.2">Dept</text>
<text x="330" y="268.2">of</text>
<text x="333.9" y="268.2">ECE</text>
<text x="339.9" y="268.2">|</text>
<text x="343" y="268.2">EPM</text>
<text x="349.4" y="268.2">Laboratory</text>
<text x="301" y="273.7">File:</text>
<text x="301" y="271">Sheet:</text>
<text x="307.1" y="273.7">school_college_quiz_buzzer.kicad_sch</text>
<text x="301" y="281.1">Size:</text>
<text x="307.6" y="281.1">A3</text>
<text x="323" y="281.1">Date:</text>
<text x="330" y="281.1">2026-11-11</text>
<text x="386" y="281.3">Rev:</text>
<text x="301" y="283.9">KiCad</text>
<text x="308.7" y="283.9">E.D.A.</text>
<text x="316.3" y="283.9">9.0.8</text>
<text x="386" y="283.9">Id:</text>
<text x="390.1" y="283.9">1/1</text>
</g>
<text font-size="2.1" fill="#0f0f0f" x="319.6" y="268.2">-</text>
<text font-size="2.1" fill="#006464" x="392.4" y="281.3">v1.0</text>
<g font-size="1.8" fill="#840000">
<text x="35" y="11.9">1</text>
<text x="85" y="11.9">2</text>
<text x="135" y="11.9">3</text>
<text x="185" y="11.9">4</text>
<text x="235" y="11.9">5</text>
<text x="285" y="11.9">6</text>
<text x="335" y="11.9">7</text>
<text x="385" y="11.9">8</text>
<text x="10.3" y="35.9">A</text>
<text x="408.3" y="35.9">A</text>
<text x="138.4" y="54.3">UNREG_DC</text>
<text x="200.7" y="54.3">T1_BASE</text>
<text x="10.3" y="85.9">B</text>
<text x="408.2" y="85.9">B</text>
<text x="200.7" y="94.9">T2_BASE</text>
<text x="10.3" y="135.9">C</text>
<text x="408.2" y="135.9">C</text>
<text x="10.3" y="185.9">D</text>
<text x="408.2" y="185.9">D</text>
<text x="10.3" y="235.9">E</text>
<text x="408.3" y="235.9">E</text>
<text x="10.3" y="285.9">F</text>
<text x="35" y="286.9">1</text>
<text x="85" y="286.9">2</text>
<text x="135" y="286.9">3</text>
<text x="185" y="286.9">4</text>
<text x="235" y="286.9">5</text>
<text x="285" y="286.9">6</text>
<text x="335" y="286.9">7</text>
<text x="385" y="286.9">8</text>
<text x="408.3" y="285.9">F</text>
</g>
<g font-size="1.8" fill="#0f0f0f">
<text x="39.4" y="35.2">AC_LIVE</text>
<text x="124.7" y="35.2">PWR_FLAG</text>
<text x="129.5" y="35.2">UNREG_DC</text>
<text x="175.3" y="35.2">+5V</text>
<text x="64.8" y="36.5">AC_SW</text>
<text x="193" y="37.8">+5V</text>
<text x="15.2" y="44.1">AC_LIVE</text>
<text x="15.2" y="46.6">AC_NEUT</text>
<text x="53.3" y="44.1">AC_SW</text>
<text x="115.6" y="42.8">SEC_AC1</text>
<text x="212.1" y="45.4">BUZZER_DRIVE</text>
<text x="64.8" y="51.7">AC_PRI_L</text>
<text x="81.3" y="49.2">AC_PRI_L 230V_7.5V_500mA</text>
<text x="85.7" y="49.3">1</text>
<text x="99.1" y="49.2">SEC_AC1</text>
<text x="134.6" y="51.7">UNREG_DC</text>
<text x="167.6" y="51.7">+5V</text>
<text x="193" y="50.5">BUZZER_DRIVE</text>
<text x="81.3" y="59.3">AC_NEUT</text>
<text x="85.7" y="59.4">4</text>
<text x="99.1" y="59.3">SEC_AC2</text>
<text x="104.1" y="54.3">GND-</text>
<text x="161.3" y="54.3">+5V</text>
<text x="39.4" y="64.4">AC_NEUT</text>
<text x="115.6" y="65.7">SEC_AC2</text>
<text x="149.9" y="65.7">GND</text>
<text x="212.1" y="63.2">GND</text>
<text x="224.8" y="61.9">T1_BASE</text>
<text x="134.6" y="67">GND</text>
<text x="167.6" y="67">GND</text>
<text x="179.1" y="79.7">GND</text>
<text x="100.3" y="88.6">GND</text>
<text x="195.6" y="87.3">+5V</text>
<text x="212.1" y="86">LATCH_ENABLE</text>
<text x="212.1" y="103.8">GND</text>
<text x="224.8" y="102.5">T2_BASE</text>
<text x="320" y="126.7">BULB_1</text>
<text x="26.7" y="134.3">+5V</text>
<text x="44.4" y="134.3">DATA_0</text>
<text x="57.1" y="134.3">GND</text>
<text x="72.4" y="134.3">DATA_0</text>
<text x="235" y="132.9">1N4148</text>
<text x="242.6" y="134.3">Q0</text>
<text x="276.9" y="134.3">GATE_1</text>
<text x="292.1" y="134.3">Q0</text>
<text x="312.4" y="136.8">GATE_1</text>
<text x="316.8" y="136.9">3</text>
<text x="319.8" y="137.9" transform="rotate(-90 319.8 137.9)">2</text>
<text x="346.7" y="134.3">+5V</text>
<text x="364.5" y="134.3">BULB_1</text>
<text x="320" y="141.9">GND</text>
<text x="320" y="144.4">BULB_2</text>
<text x="26.7" y="152.1">+5V</text>
<text x="44.4" y="152.1">DATA_1</text>
<text x="57.1" y="152.1">GND</text>
<text x="72.4" y="152.1">DATA_1</text>
<text x="235" y="150.7">1N4148</text>
<text x="242.6" y="152.1">Q1</text>
<text x="276.9" y="152.1">GATE_2</text>
<text x="292.1" y="152.1">Q1</text>
<text x="312.4" y="154.6">GATE_2</text>
<text x="316.8" y="154.7">3</text>
<text x="319.8" y="155.6" transform="rotate(-90 319.8 155.6)">2</text>
<text x="346.7" y="152.1">+5V</text>
<text x="364.5" y="152.1">BULB_2</text>
<text x="320" y="159.7">GND</text>
<text x="320" y="163.5">BULB_3</text>
<text x="26.7" y="171.1">+5V</text>
<text x="44.4" y="171.1">DATA_2</text>
<text x="57.1" y="171.1">GND</text>
<text x="72.4" y="171.1">DATA_2</text>
<text x="185.4" y="173.6">+5V</text>
<text x="235" y="169.8">1N4148</text>
<text x="242.6" y="171.1">Q2</text>
<text x="276.9" y="171.1">GATE_3</text>
<text x="292.1" y="171.1">Q2</text>
<text x="312.4" y="173.6">GATE_3</text>
<text x="316.8" y="173.7">3</text>
<text x="346.7" y="171.1">+5V</text>
<text x="364.5" y="171.1">BULB_3</text>
<text x="319.8" y="174.7" transform="rotate(-90 319.8 174.7)">2</text>
<text x="320" y="178.7">GND</text>
<text x="320" y="181.3">BULB_4</text>
<text x="26.7" y="188.9">+5V</text>
<text x="44.4" y="188.9">DATA_3</text>
<text x="57.1" y="188.9">GND</text>
<text x="72.4" y="188.9">DATA_3</text>
<text x="94" y="191.4">DATA_0</text>
<text x="167.6" y="186.3">DATA_03</text>
<text x="167.6" y="188.9">DATA_14</text>
<text x="167.6" y="191.4">DATA_27</text>
<text x="203.2" y="191.4">Q2</text>
<text x="203.2" y="188.9">Q1</text>
<text x="203.2" y="186.3">Q0</text>
<text x="235" y="187.6">1N4148</text>
<text x="242.6" y="188.9">Q3</text>
<text x="276.9" y="188.9">GATE_4</text>
<text x="292.1" y="188.9">Q3</text>
<text x="312.4" y="191.4">GATE_4</text>
<text x="316.8" y="191.5">3</text>
<text x="346.7" y="188.9">+5V</text>
<text x="364.5" y="188.9">BULB_4</text>
<text x="373.4" y="191.4">BULB_1</text>
<text x="87.6" y="194">DATA_1</text>
<text x="94" y="196.5">DATA_2</text>
<text x="167.6" y="194">DATA_38</text>
<text x="167.6" y="196.5">DATA_413</text>
<text x="203.2" y="196.5">Q4</text>
<text x="203.2" y="194">Q3</text>
<text x="320" y="196.5">GND</text>
<text x="367" y="194">BULB_2</text>
<text x="373.4" y="196.5">BULB_3</text>
<text x="87.6" y="199">DATA_3</text>
<text x="94" y="201.6">DATA_4</text>
<text x="167.6" y="201.6">DATA_617</text>
<text x="167.6" y="199">DATA_514</text>
<text x="203.2" y="199">Q5</text>
<text x="203.2" y="201.6">Q6</text>
<text x="320" y="199">BULB_5</text>
<text x="367" y="199">BULB_4</text>
<text x="373.4" y="201.6">BULB_5</text>
<text x="26.7" y="206.7">+5V</text>
<text x="44.4" y="206.7">DATA_4</text>
<text x="57.1" y="206.7">GND</text>
<text x="72.4" y="206.7">DATA_4</text>
<text x="87.6" y="204.1">DATA_5</text>
<text x="87.6" y="209.2">DATA_7</text>
<text x="94" y="206.7">DATA_6</text>
<text x="167.6" y="204.1">DATA_718</text>
<text x="167.6" y="209.2">LATCH_ENABLE</text>
<text x="173.9" y="209.3">11</text>
<text x="203.2" y="204.1">Q7</text>
<text x="235" y="205.3">1N4148</text>
<text x="242.6" y="206.7">Q4</text>
<text x="276.9" y="206.7">GATE_5</text>
<text x="292.1" y="206.7">Q4</text>
<text x="312.4" y="209.2">GATE_5</text>
<text x="316.8" y="209.3">3</text>
<text x="346.7" y="206.7">+5V</text>
<text x="364.5" y="206.7">BULB_5</text>
<text x="367" y="209.2">BULB_8</text>
<text x="367" y="204.1">BULB_6</text>
<text x="373.4" y="206.7">BULB_7</text>
<text x="167.6" y="211.7">GND</text>
<text x="178.3" y="210.4">LE</text>
<text x="319.8" y="210.3" transform="rotate(-90 319.8 210.3)">2</text>
<text x="320" y="214.3">GND</text>
<text x="320" y="216.8">BULB_6</text>
<text x="26.7" y="224.4">+5V</text>
<text x="44.4" y="224.4">DATA_5</text>
<text x="57.1" y="224.4">GND</text>
<text x="72.4" y="224.4">DATA_5</text>
<text x="185.4" y="224.4">GND</text>
<text x="235" y="223.1">1N4148</text>
<text x="242.6" y="224.4">Q5</text>
<text x="276.9" y="224.4">GATE_6</text>
<text x="292.1" y="224.4">Q5</text>
<text x="312.4" y="227">GATE_6</text>
<text x="316.8" y="227.1">3</text>
<text x="346.7" y="224.4">+5V</text>
<text x="364.5" y="224.4">BULB_6</text>
<text x="319.8" y="228" transform="rotate(-90 319.8 228)">2</text>
<text x="320" y="232.1">GND</text>
<text x="320" y="234.6">BULB_7</text>
<text x="26.7" y="242.2">+5V</text>
<text x="44.4" y="242.2">DATA_6</text>
<text x="57.1" y="242.2">GND</text>
<text x="72.4" y="242.2">DATA_6</text>
<text x="235" y="240.9">1N4148</text>
<text x="242.6" y="242.2">Q6</text>
<text x="276.9" y="242.2">GATE_7</text>
<text x="292.1" y="242.2">Q6</text>
<text x="312.4" y="244.8">GATE_7</text>
<text x="316.8" y="244.9">3</text>
<text x="346.7" y="242.2">+5V</text>
<text x="364.5" y="242.2">BULB_7</text>
<text x="320" y="249.8">GND</text>
<text x="320" y="253.7">BULB_8</text>
<text x="26.7" y="261.3">+5V</text>
<text x="44.4" y="261.3">DATA_7</text>
<text x="57.1" y="261.3">GND</text>
<text x="72.4" y="261.3">DATA_7</text>
<text x="235" y="259.9">1N4148</text>
<text x="242.6" y="261.3">Q7</text>
<text x="276.9" y="261.3">GATE_8</text>
<text x="292.1" y="261.3">Q7</text>
<text x="312.4" y="263.8">GATE_8</text>
<text x="316.8" y="263.9">3</text>
<text x="346.7" y="261.3">+5V</text>
<text x="364.5" y="261.3">BULB_8</text>
<text x="319.8" y="264.9" transform="rotate(-90 319.8 264.9)">2</text>
<text x="320" y="268.9">GND</text>
</g>
<g font-size="1.8" fill="#006464">
<text x="25.4" y="40.2">AC_230V_IN</text>
<text x="35.6" y="41.5">TP_AC_L</text>
<text x="25.4" y="47.9">J1</text>
<text x="35.6" y="43.3">TP1</text>
<text x="44.5" y="42.8">SW_ON_OFF</text>
<text x="63.7" y="44.4" transform="rotate(-90 63.7 44.4)">0.5A_250V</text>
<text x="67.7" y="44.4" transform="rotate(-90 67.7 44.4)">F1</text>
<text x="175.3" y="47.1">TP3</text>
<text x="175.3" y="45.3">TP_+5V</text>
<text x="199.4" y="44">PIEZO_BUZZER</text>
<text x="199.4" y="46.6">PZ1</text>
<text x="44.5" y="48.5">S9</text>
<text x="93.3" y="49.3">6</text>
<text x="121" y="54.4">+</text>
<text x="135.3" y="58">1000uF_25V</text>
<text x="145" y="55.5">VI</text>
<text x="146.1" y="58.6">IC1 LM7805</text>
<text x="150.7" y="59.4" transform="rotate(-90 150.7 59.4)">GND</text>
<text x="152.1" y="55.5">VO</text>
<text x="168.3" y="58">0.1uF</text>
<text x="214.6" y="57.4">T1</text>
<text x="214.6" y="55.5">BC548_BUZ</text>
<text x="225.7" y="54.6" transform="rotate(-90 225.7 54.6)">1k</text>
<text x="227.7" y="54.6" transform="rotate(-90 227.7 54.6)">R9</text>
<text x="90.2" y="61.8">X1</text>
<text x="118.1" y="62.5">BR1</text>
<text x="118.1" y="60.6">1A_BRIDGE</text>
<text x="135.3" y="63.1">C1</text>
<text x="168.3" y="63.1">C2</text>
<text x="35.6" y="70.7">TP_AC_N</text>
<text x="35.6" y="72.5">TP2</text>
<text x="95.5" y="80.9">PWR_FLAG</text>
<text x="175.3" y="87.7">TP4</text>
<text x="175.3" y="86">TP_GND</text>
<text x="196.4" y="95.2" transform="rotate(-90 196.4 95.2)">56k</text>
<text x="198.5" y="95.2" transform="rotate(-90 198.5 95.2)">R11</text>
<text x="225.7" y="95.2" transform="rotate(-90 225.7 95.2)">1k</text>
<text x="227.7" y="95.2" transform="rotate(-90 227.7 95.2)">R10</text>
<text x="214.6" y="98">T2</text>
<text x="35.6" y="134">SW_P1</text>
<text x="322" y="136.1">SCR1</text>
<text x="322" y="134.2">TYN612</text>
<text x="348.1" y="136.1">BL16V_BULB</text>
<text x="36.8" y="138">S1</text>
<text x="65.6" y="139.3" transform="rotate(-90 65.6 139.3)">R1</text>
<text x="65.6" y="138.9" transform="rotate(-90 65.6 138.9)">1.2k</text>
<text x="235" y="138">D1</text>
<text x="285.3" y="140.6" transform="rotate(-90 285.3 140.6)">R121k</text>
<text x="35.6" y="151.7">SW_P2</text>
<text x="36.8" y="155.8">S2</text>
<text x="235" y="155.8">D2</text>
<text x="322" y="153.9">SCR2</text>
<text x="322" y="152">TYN612</text>
<text x="348.1" y="153.9">BL26V_BULB</text>
<text x="65.6" y="157.1" transform="rotate(-90 65.6 157.1)">R2</text>
<text x="65.6" y="156.7" transform="rotate(-90 65.6 156.7)">1.2k</text>
<text x="285.3" y="158.3" transform="rotate(-90 285.3 158.3)">R131k</text>
<text x="35.6" y="170.8">SW_P3</text>
<text x="322" y="172.9">SCR3</text>
<text x="322" y="171">TYN612</text>
<text x="348.1" y="172.9">BL36V_BULB</text>
<text x="36.8" y="174.9">S3</text>
<text x="65.6" y="176.2" transform="rotate(-90 65.6 176.2)">R3</text>
<text x="65.6" y="175.7" transform="rotate(-90 65.6 175.7)">1.2k</text>
<text x="235" y="174.9">D3</text>
<text x="285.3" y="177.4" transform="rotate(-90 285.3 177.4)">R141k</text>
<text x="177.8" y="183.7">74LS373</text>
<text x="185.2" y="182.9" transform="rotate(-90 185.2 182.9)">20</text>
<text x="35.6" y="188.6">SW_P4</text>
<text x="105.4" y="187.6">REMOTE_SWITCHES</text>
<text x="178.3" y="187.6">D0</text>
<text x="178.3" y="190.1">D1</text>
<text x="186.3" y="188.5" transform="rotate(-90 186.3 188.5)">VCC</text>
<text x="189.8" y="187.6">O0</text>
<text x="189.8" y="190.1">O1</text>
<text x="322" y="190.7">SCR4</text>
<text x="322" y="188.8">TYN612</text>
<text x="348.1" y="190.7">BL46V_BULB</text>
<text x="384.8" y="187.6">REMOTE_BULBS</text>
<text x="36.8" y="192.6">S4</text>
<text x="65.6" y="194" transform="rotate(-90 65.6 194)">R4</text>
<text x="65.6" y="193.5" transform="rotate(-90 65.6 193.5)">1.2k</text>
<text x="178.3" y="192.6">D2</text>
<text x="178.3" y="195.2">D3</text>
<text x="178.3" y="197.7">D4</text>
<text x="189.8" y="192.6">O2</text>
<text x="189.8" y="195.2">O3</text>
<text x="189.8" y="197.7">O4</text>
<text x="235" y="192.6">D4</text>
<text x="285.3" y="195.2" transform="rotate(-90 285.3 195.2)">R151k</text>
<text x="178.3" y="200.3">D5</text>
<text x="178.3" y="202.8">D6</text>
<text x="189.8" y="200.3">O5</text>
<text x="189.8" y="202.8">O6</text>
<text x="35.6" y="206.3">SW_P5</text>
<text x="178.3" y="205.3">D7</text>
<text x="189.8" y="205.3">O7</text>
<text x="322" y="208.5">SCR5</text>
<text x="322" y="206.6">TYN612</text>
<text x="348.1" y="208.5">BL56V_BULB</text>
<text x="36.8" y="210.4">S5</text>
<text x="65.6" y="211.7" transform="rotate(-90 65.6 211.7)">R5</text>
<text x="65.6" y="211.3" transform="rotate(-90 65.6 211.3)">1.2k</text>
<text x="105.4" y="210.4">J2</text>
<text x="178.3" y="213">OE</text>
<text x="186.3" y="214.1" transform="rotate(-90 186.3 214.1)">GND</text>
<text x="235" y="210.4">D5</text>
<text x="285.3" y="212.9" transform="rotate(-90 285.3 212.9)">R161k</text>
<text x="384.8" y="210.4">J3</text>
<text x="177.8" y="216.8">IC2</text>
<text x="35.6" y="224.1">SW_P6</text>
<text x="322" y="226.3">SCR6</text>
<text x="322" y="224.4">TYN612</text>
<text x="348.1" y="226.3">BL66V_BULB</text>
<text x="36.8" y="228.2">S6</text>
<text x="65.6" y="229.5" transform="rotate(-90 65.6 229.5)">R6</text>
<text x="65.6" y="229.1" transform="rotate(-90 65.6 229.1)">1.2k</text>
<text x="235" y="228.2">D6</text>
<text x="285.3" y="230.7" transform="rotate(-90 285.3 230.7)">R171k</text>
<text x="35.6" y="241.9">SW_P7</text>
<text x="36.8" y="246">S7</text>
<text x="235" y="246">D7</text>
<text x="322" y="244.1">SCR7</text>
<text x="322" y="242.2">TYN612</text>
<text x="348.1" y="244.1">BL76V_BULB</text>
<text x="65.6" y="247.3" transform="rotate(-90 65.6 247.3)">R7</text>
<text x="65.6" y="246.8" transform="rotate(-90 65.6 246.8)">1.2k</text>
<text x="285.3" y="248.5" transform="rotate(-90 285.3 248.5)">R181k</text>
<text x="35.6" y="261">SW_P8</text>
<text x="322" y="263.1">SCR8</text>
<text x="322" y="261.2">TYN612</text>
<text x="348.1" y="263.1">BL86V_BULB</text>
<text x="36.8" y="265">S8</text>
<text x="65.6" y="266.3" transform="rotate(-90 65.6 266.3)">R8</text>
<text x="65.6" y="265.9" transform="rotate(-90 65.6 265.9)">1.2k</text>
<text x="235" y="265">D8</text>
<text x="285.3" y="267.6" transform="rotate(-90 285.3 267.6)">R191k</text>
<text x="25.4" y="279.6">MountingHole_M3</text>
<text x="25.4" y="281.5">H1</text>
<text x="134.6" y="279.6">MountingHole_M3</text>
<text x="134.6" y="281.5">H2</text>
<text x="255.3" y="279.6">MountingHole_M3</text>
<text x="255.3" y="281.5">H3</text>
<text x="395" y="279.6">MountingHole_M3</text>
<text x="395" y="281.5">H4</text>
</g>
<g font-size="1.8" fill="#a90000">
<text x="193.6" y="41.7">1</text>
<text x="21.5" y="44.2">1</text>
<text x="21.5" y="46.7">2</text>
<text x="39.9" y="44.2">1</text>
<text x="47.6" y="44.2">2</text>
<text x="193.6" y="46.7">2</text>
<text x="115.3" y="49" transform="rotate(-90 115.3 49)">3</text>
<text x="211.8" y="51.5" transform="rotate(-90 211.8 51.5)">1</text>
<text x="93.3" y="59.4">7</text>
<text x="108.5" y="56.6">2</text>
<text x="121.2" y="56.6">1</text>
<text x="142.8" y="54.4">1</text>
<text x="155.5" y="54.4">3</text>
<text x="205" y="54.4">2</text>
<text x="211.8" y="59.1" transform="rotate(-90 211.8 59.1)">3</text>
<text x="115.3" y="61.7" transform="rotate(-90 115.3 61.7)">4</text>
<text x="149.6" y="61.7" transform="rotate(-90 149.6 61.7)">2</text>
<text x="205" y="95">2</text>
<text x="211.8" y="92.1" transform="rotate(-90 211.8 92.1)">1</text>
<text x="211.8" y="99.8" transform="rotate(-90 211.8 99.8)">3</text>
<text x="319.8" y="132.8" transform="rotate(-90 319.8 132.8)">1</text>
<text x="319.8" y="150.6" transform="rotate(-90 319.8 150.6)">1</text>
<text x="319.8" y="169.6" transform="rotate(-90 319.8 169.6)">1</text>
<text x="101.5" y="191.5">1</text>
<text x="194.9" y="186.4">2</text>
<text x="194.9" y="189">5</text>
<text x="194.9" y="191.5">6</text>
<text x="319.8" y="187.4" transform="rotate(-90 319.8 187.4)">1</text>
<text x="380.9" y="191.5">1</text>
<text x="101.5" y="194.1">2</text>
<text x="101.5" y="196.6">3</text>
<text x="194.3" y="196.6">12</text>
<text x="194.9" y="194.1">9</text>
<text x="319.8" y="192.5" transform="rotate(-90 319.8 192.5)">2</text>
<text x="380.9" y="194.1">2</text>
<text x="380.9" y="196.6">3</text>
<text x="101.5" y="199.1">4</text>
<text x="101.5" y="201.7">5</text>
<text x="194.3" y="199.1">15</text>
<text x="194.3" y="201.7">16</text>
<text x="380.9" y="199.1">4</text>
<text x="380.9" y="201.7">5</text>
<text x="101.5" y="204.2">6</text>
<text x="101.5" y="206.8">7</text>
<text x="101.5" y="209.3">8</text>
<text x="194.3" y="204.2">19</text>
<text x="319.8" y="205.2" transform="rotate(-90 319.8 205.2)">1</text>
<text x="380.9" y="204.2">6</text>
<text x="380.9" y="206.8">7</text>
<text x="380.9" y="209.3">8</text>
<text x="174.6" y="211.8">1</text>
<text x="185.2" y="218.5" transform="rotate(-90 185.2 218.5)">10</text>
<text x="319.8" y="223" transform="rotate(-90 319.8 223)">1</text>
<text x="319.8" y="245.8" transform="rotate(-90 319.8 245.8)">2</text>
<text x="319.8" y="240.7" transform="rotate(-90 319.8 240.7)">1</text>
<text x="319.8" y="259.8" transform="rotate(-90 319.8 259.8)">1</text>
</g>
<g font-size="1.8" fill="#009600">
<text x="35.6" y="44.1">AC_LIVE</text>
<text x="224.8" y="46.6">DIODE_OR_BUS</text>
<text x="127" y="54.3">UNREG_DC</text>
<text x="224.8" y="87.3">DIODE_OR_BUS</text>
<text x="214.6" y="96.1">BC548_LOCK</text>
<text x="195.6" y="102.5">LATCH_ENABLE</text>
<text x="227.3" y="134.3">DIODE_OR_BUS</text>
<text x="227.3" y="152.1">DIODE_OR_BUS</text>
<text x="227.3" y="171.1">DIODE_OR_BUS</text>
<text x="227.3" y="188.9">DIODE_OR_BUS</text>
<text x="227.3" y="206.7">DIODE_OR_BUS</text>
<text x="227.3" y="224.4">DIODE_OR_BUS</text>
<text x="227.3" y="242.2">DIODE_OR_BUS</text>
<text x="227.3" y="261.3">DIODE_OR_BUS</text>
</g>
</svg>
